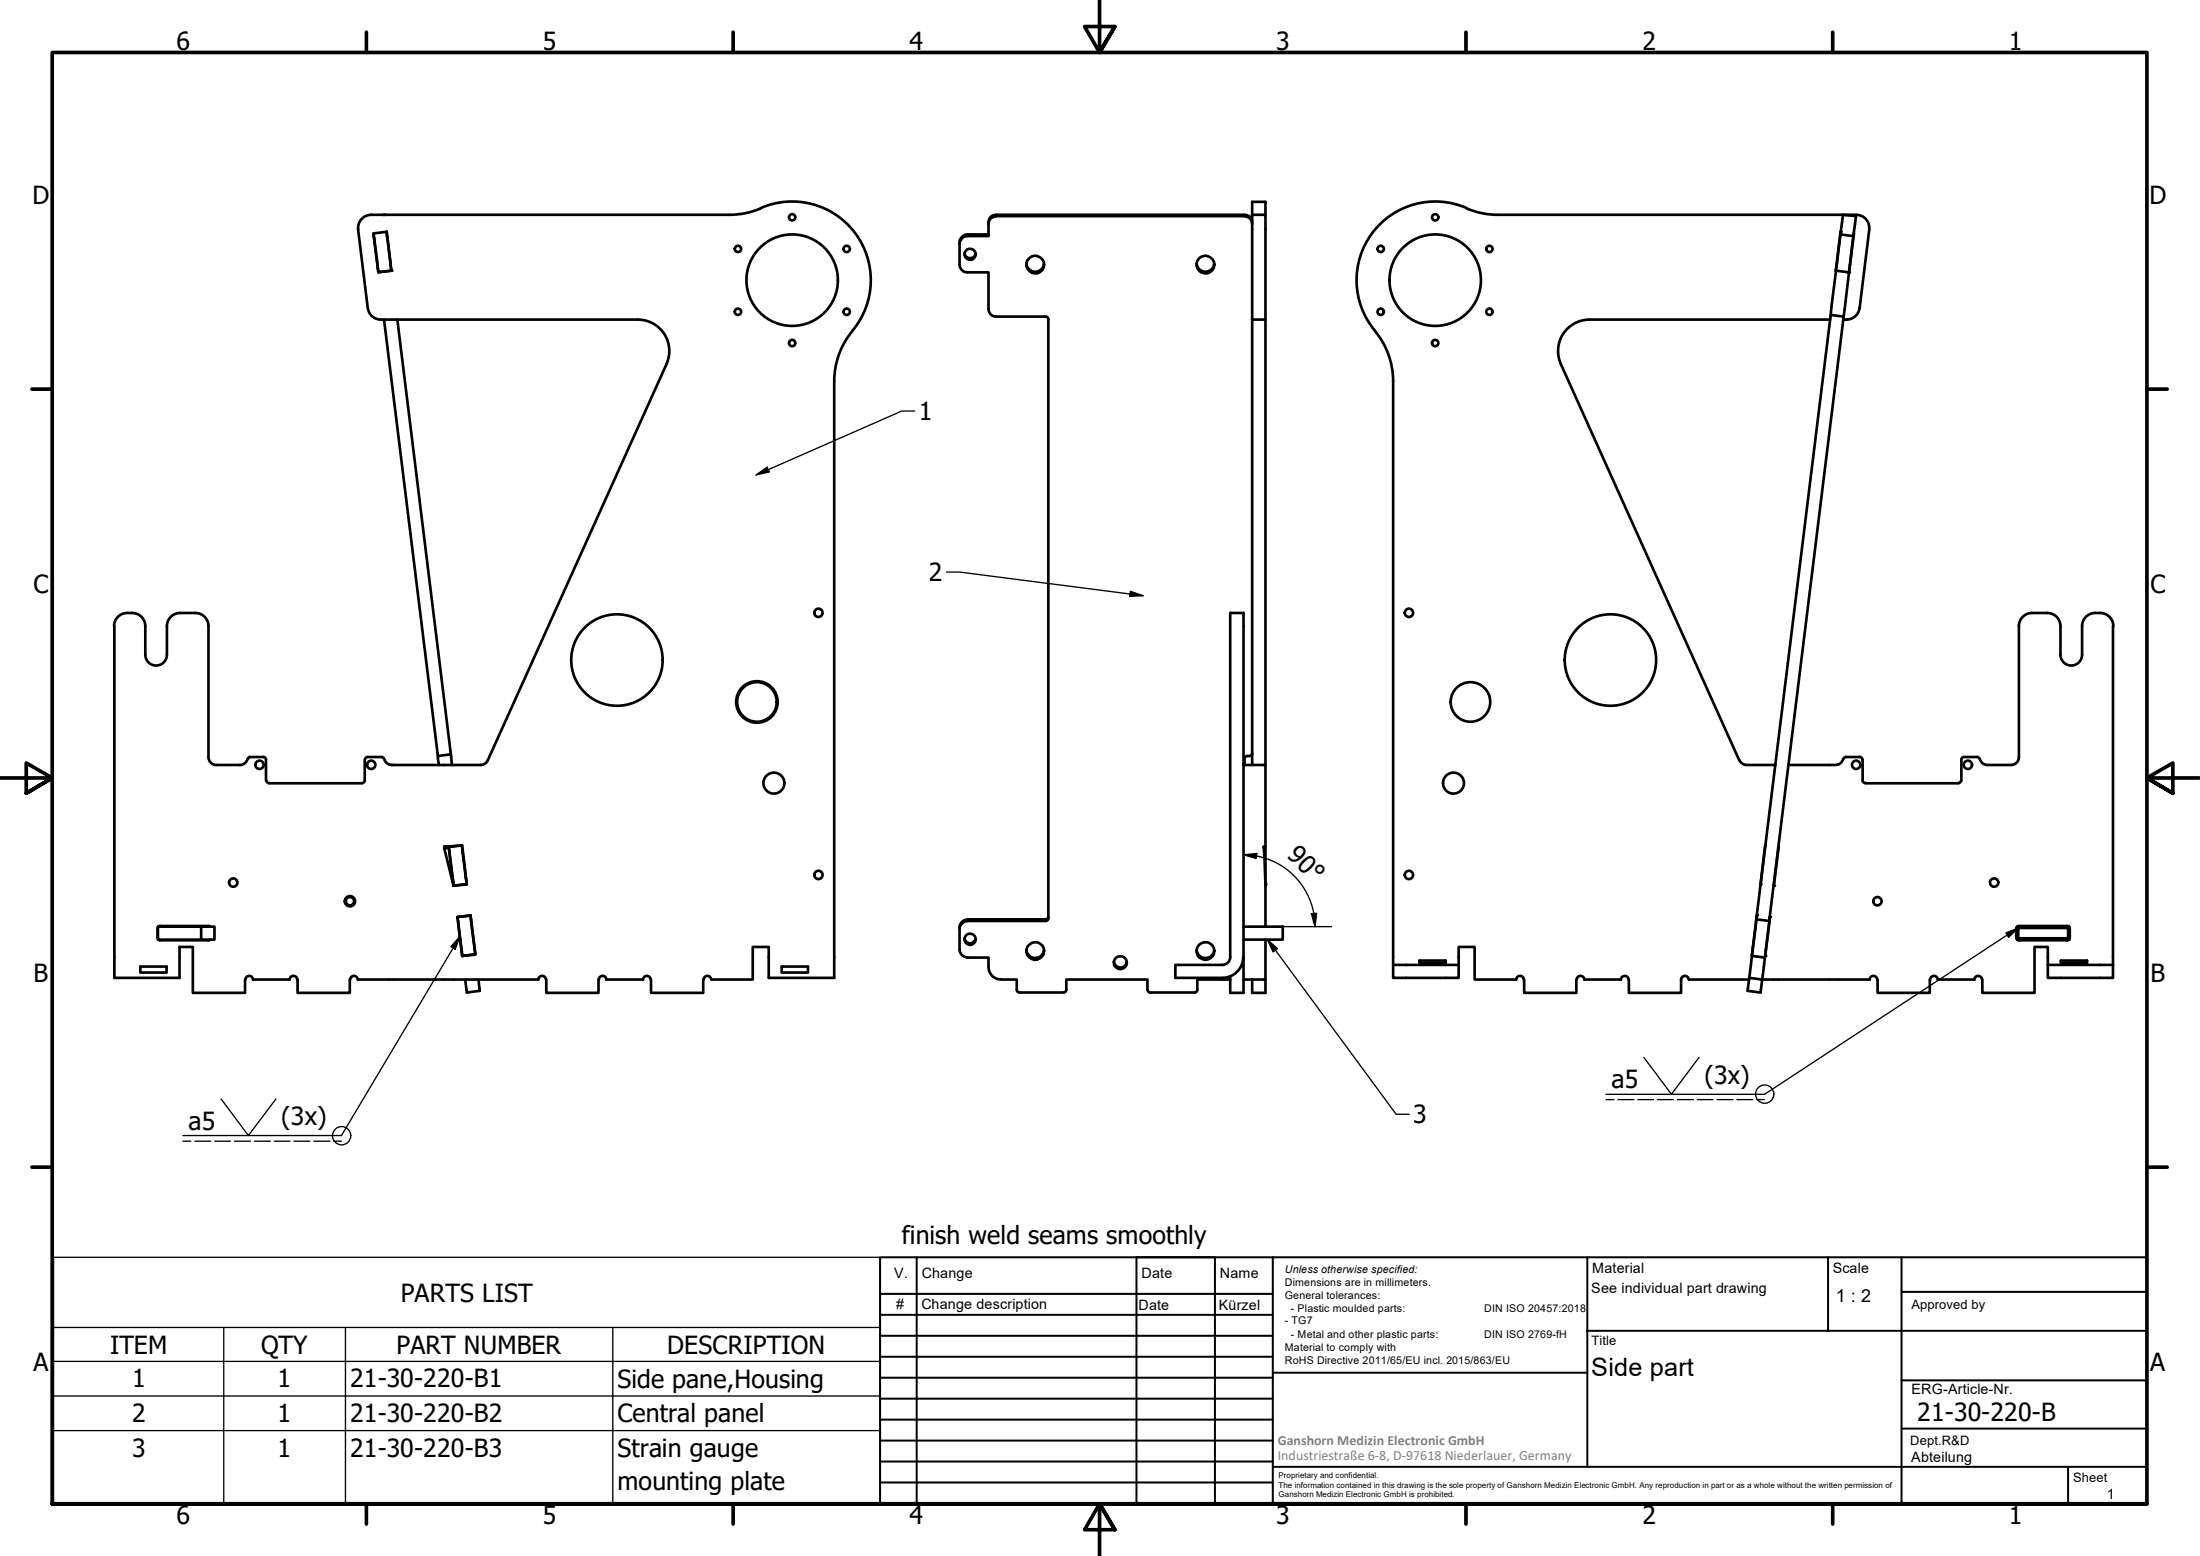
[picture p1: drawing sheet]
<svg xmlns="http://www.w3.org/2000/svg" width="420mm" height="297mm" viewBox="0 0 420 297" stroke-linecap="round" stroke-linejoin="round" font-family="sans-serif">
<!-- layer: Visible (ISO) -->
<g fill="none" stroke="#000" stroke-width=".51">
<path d="M145.3 39.7a15 15 0 0 1 18 4.8 15 15 0 0 1-.5 18.6M145.3 39.8a15 15 0 0 1-6 1.2M280 39.8a15 15 0 0 0 6 1.2M280.1 39.7a15 15 0 0 0-18 4.8 15 15 0 0 0 .5 18.6M68.4 43.8l1.8 15M70.2 58.8a2.51 2.51 0 0 0 2.5 2.2h49.1M70.9 41h68.4M70.9 41a2.51 2.51 0 0 0-2.5 2.8M71.3 44.6l2.6-.4 .8 7.5-2.4 .3zM71.4 44.6l.9 7.3M73.9 44.2l.8 7.5-2.4 .3M184.2 48.4a1.06 1.06 0 0 0 1.1 .9 1.06 1.06 0 0 0 1-.9"/>
<path d="M188.8 44.8h-4a1.61 1.61 0 0 0-1.5 1.7v4a1.49 1.49 0 0 0 1.5 1.5h4v7a1.46 1.46 0 0 0 1.4 1.4h9.5l.5 .3v.2v114.4l-.2 .5h-.3h-14.9a1.59 1.59 0 0 0-1.5 1.5M188.8 42.8a1.46 1.46 0 0 1 1.4-1.5h47.5a1.49 1.49 0 0 1 1.4 1.5M196 50.3a1.69 1.69 0 0 0 1.7 1.6 1.69 1.69 0 0 0 1.7-1.6M228.5 50.3a1.69 1.69 0 0 0 1.7 1.6 1.69 1.69 0 0 0 1.7-1.6M239.1 41v-2.5h2.6v2.5M239.1 42.5a1.37 1.37 0 0 0-1.4-1.5h-47.5a1.45 1.45 0 0 0-1.4 1.8v2.3h-4a1.46 1.46 0 0 0-1.5 1.4M286.1 41h65.9M350.6 51.7l2.5 .3-16 130.8M350.6 51.7l-15.8 129.3M351.5 44.8l-.9 6.9M351.5 44.2l-.9 7.5M352 41l2.5 .3-.6 3.8-2.4-.3z"/>
<path d="M352.2 41h2.3a2.51 2.51 0 0 1 2.5 2.8M353.9 45.1l-.6 5.4M354 44.6l-.9 7.4M355.1 58.8a2.51 2.51 0 0 1-2.5 2.2M357 43.8l-1.8 15M73.3 61l10.5 85M75.9 61l10.4 85M121.8 61a6 6 0 0 1 5.5 8.5M127.3 69.5l-34.2 75.7a1.49 1.49 0 0 1-1.3 .8M159.3 72.8v113.9h-12.5v-5.9h-3v6.2h-8M162.8 63.1a15 15 0 0 0-3.5 9.7M239.1 61v-20h2.6v135.9"/>
<path d="M239.1 61h2.6M239.1 61v82.8M262.6 63.1a15 15 0 0 1 3.5 9.7M266.1 72.8v111.4M303.6 61a6 6 0 0 0-5.5 8.5l34.1 75.6M303.6 61h45.9M349.6 60.1l2.5 .3M352 61h.7M21.8 119.5v67.2h12.5v-5.9h2.5v8.7h10v-2.5M37.3 117a2.51 2.51 0 0 1 2.5 2.5v25a1.49 1.49 0 0 0 1.5 1.5M37.3 117h-2.9a2.51 2.51 0 0 0-2.5 2.5v5.5a2.06 2.06 0 0 1-2.1 2 2.06 2.06 0 0 1-2.1-2v-5.5a2.7 2.7 0 0 0-3.4-2.5 2.51 2.51 0 0 0-2.5 2.5M388 117h3"/>
<path d="M388.1 117a2.51 2.51 0 0 0-2.5 2.5v25a1.49 1.49 0 0 1-1.5 1.5h-4.6M400.1 117h1M400.1 117a2.51 2.51 0 0 0-2.5 2.5v5.5a2.06 2.06 0 0 1-2 2 2.06 2.06 0 0 1-2.1-2v-5.5a2.51 2.51 0 0 0-2.5-2.5M401.1 117a2.51 2.51 0 0 1 2.5 2.5M403.5 119.5v64.7M47.3 144.9a1.49 1.49 0 0 1-1.5 1.1h-4.5M47.8 144.5h2.5M47.8 144.5l-.5 .4M50.3 144.5l.4 .2 .1 .3v4M50.9 149l.2 .4 .2 .1M51.3 149.5h17.9M69.7 149l-.1 .2-.4 .3"/>
<path d="M69.7 145v4M72.9 144.5l.4 .4M72.9 144.5h-2.7l-.4 .2-.1 .3M73.4 144.9a1.49 1.49 0 0 0 .9 1M74.3 145.9l.5 .1h17M86.1 144l-2.5 .3M237.5 145.9l.1 .1h4.1M239.1 143.8v2.2M239.1 143.8l-.2 .5-1 .1-.2 .2v1.4M332.2 145.2a1.49 1.49 0 0 0 1.4 .8M333.6 146h5.5M351.1 145.9l-.5 .1h-9"/>
<path d="M352 144.9a1.49 1.49 0 0 1-.9 1M355.2 144.5l.4 .2 .1 .3M355.2 144.5h-2.7l-.4 .4M355.7 149l.3 .4 .2 .1M355.7 145v4M356.2 149.5h17.9M374.5 149l-.2 .4-.3 .1M375.1 144.5l-.4 .2-.1 .3v4M375.1 144.5h2.5l.5 .4M378.1 144.9a1.49 1.49 0 0 0 1.5 1.1M30.1 179l.1 .3M30.1 177.3v1.7"/>
<path d="M30.2 176.9l-.1 .3M30.3 179.4l.3 .1h9.2M38.4 176.9h2.6v2.5h-2.6zM38.4 176.9h-8.2v2.5h8.2M39.8 176.8h-9.2l-.3 .1M39.8 176.8l.4 .1M40.2 179.4l-.4 .1M84.8 161.7v.2M84.8 161.7h.9h-.9M84.8 161.9l1.8 7.2M84.8 161.9h.9M85.7 161.7v.2"/>
<path d="M85.7 161.7l.9 7.4M85.7 161.9l.9 7.2M86.6 161.5l1.7-.2 .9 7.5-2.6 .3M86.6 161.5l-.9 .2M86.6 161.5l-1.8 .2M87.4 175.1l2.5-.4 .9 7.5-2.5 .3zM88.2 161.3l.9 7.5M88.2 161.4l-2.5 .3M89.1 168.8l-2.5 .3M89.1 168.8h.1M89.9 174.7l-2.5 .4v.1l.9 7.3 2.4-.3M89.9 174.8l.8 7.4"/>
<path d="M184.2 179.2a1.06 1.06 0 0 0 1.1 .9 1.06 1.06 0 0 0 1-.9M200.2 175.1l-.2 .3-.3 .1h-14.9a1.62 1.62 0 0 0-1.5 1.8v4a1.59 1.59 0 0 0 1.5 1.5h4v1.7a2.39 2.39 0 0 0 2.5 2.5h2.9v2l.2 .4 .3 .1 8.7-.1 .2-.4v-2h15.5v2l.3 .4 8.8 .1 .2-.1 .3-.4v-2h6.2M237.5 176.9h7.5v2.5h-7.5M241.7 179.4v10.1h-2.6v-2.5M241.7 161.5l-.4 .2 .4 7.4M335.4 175.5l2.5 .3M335.5 174.7l-.9 7.8M337.2 161.3l-1 7.5M338 175.1l-.9 7.4M339.7 161.7l-.9 7.4M385.1 179l.2 .4 .2 .1M385.1 177.3v1.7"/>
<path d="M385.2 179.1h.2v.3zM385.2 177.2v1.9M385.3 176.9h9.9l-.2 .3M385.3 179.4h9.9M385.4 177.2h9.6v1.9h-9.6zM385.4 176.9v.3h-.2zM385.5 176.8l-.4 .2v.2M385.6 179.5h9.2M385.6 176.8h9.2M394.8 176.8h.3l.2 .4M395 179.1l.2 .3M395.2 177v2.4"/>
<path d="M395.3 177.3v1.7M395.3 179l-.2 .4-.3 .1M26.8 184.5h5v1.2h-5zM46.9 187a.73 .73 0 0 1 .7-.7 .73 .73 0 0 1 .7 .7M48.3 187h7M55.3 187a.73 .73 0 0 1 .7-.7 .73 .73 0 0 1 .8 .7M56.8 187v2.5h10v-2.5M66.9 187a.73 .73 0 0 1 .7-.7 .73 .73 0 0 1 .7 .7M68.3 187h34.5M88.8 187l.4 2.5 2.4-.3-.2-2.2M102.8 187a.73 .73 0 0 1 .7-.7 .73 .73 0 0 1 .8 .7M104.3 187v2.5h10v-2.5"/>
<path d="M114.4 187a.73 .73 0 0 1 .7-.7 .73 .73 0 0 1 .7 .7M115.8 187h7M122.8 187a.73 .73 0 0 1 .7-.7 .73 .73 0 0 1 .8 .7M124.3 187v2.5h10v-2.5M134.4 187a.73 .73 0 0 1 .7-.7 .73 .73 0 0 1 .7 .7M149.3 184.5h5v1.2h-5zM196 181.4a1.7 1.7 0 0 0 1.7 1.5 1.7 1.7 0 0 0 1.7-1.5M212.7 183.6a1.25 1.25 0 0 0 1.3 1.1 1.25 1.25 0 0 0 1.2-1.1M228.5 181.4a1.7 1.7 0 0 0 1.7 1.5 1.7 1.7 0 0 0 1.7-1.5M234.9 182.7v-65.7h2.6v72.5h-2.6v-3.1M235 182.7a1.49 1.49 0 0 1-1.5 1.5h-9v2.5h9a4 4 0 0 0 3.9-4M237.5 187h4.2"/>
<path d="M266.1 184.2v2.5h12.5v-2.5M266.1 184.2h12.5M271.1 183.4h5v.4h-5zM278.6 184.2v-3.4h3v6.2h8M289.6 187a.73 .73 0 0 1 .7-.7 .73 .73 0 0 1 .7 .7M291.1 187v2.5h10v-2.5M301.1 187a.73 .73 0 0 1 .7-.7 .73 .73 0 0 1 .8 .7M302.6 187h7M309.6 187a.73 .73 0 0 1 .7-.7 .73 .73 0 0 1 .7 .7M311.1 187v2.5h10v-2.5M321.1 187a.73 .73 0 0 1 .7-.7 .73 .73 0 0 1 .7 .7M322.6 187h11.4"/>
<path d="M334.1 186.7l2.4 .3-.3 2.5-2.4-.3zM334.6 182.5l2.5 .3-.6 4.2h20.6M334.6 182.2h.1M334.6 182.5l-.5 4.2M357.1 187a.73 .73 0 0 1 .7-.7 .73 .73 0 0 1 .7 .7M358.6 187v2.5h10v-2.5M368.6 187a.73 .73 0 0 1 .7-.7 .73 .73 0 0 1 .8 .7M370.1 187h7M377.1 187a.73 .73 0 0 1 .7-.7 .73 .73 0 0 1 .7 .7M391.1 184.2v-3.4h-2.5v8.7h-10v-2.5M391.1 184.2v2.5h12.4v-2.5M391.1 184.2h12.4"/>
<path d="M393.6 183.4h5v.4h-5z"/>
<circle cx="140.9" cy="59.5" r=".6"/>
<circle cx="140.9" cy="47.5" r=".6"/>
<circle cx="151.3" cy="53.5" r="8.7"/>
<circle cx="151.3" cy="41.5" r=".6"/>
<circle cx="161.7" cy="59.5" r=".6"/>
<circle cx="161.7" cy="47.5" r=".6"/>
<circle cx="185.3" cy="48.5" r="1.08"/>
<circle cx="197.7" cy="50.5" r="1.68"/>
<circle cx="230.2" cy="50.5" r="1.69"/>
<circle cx="263.7" cy="59.5" r=".6"/>
<circle cx="263.7" cy="47.5" r=".6"/>
<circle cx="274.1" cy="41.5" r=".6"/>
<circle cx="274.1" cy="53.5" r="8.7"/>
<circle cx="284.4" cy="59.5" r=".6"/>
<circle cx="284.4" cy="47.5" r=".6"/>
<circle cx="151.3" cy="65.5" r=".6"/>
<circle cx="274.1" cy="65.5" r=".6"/>
<circle cx="156.3" cy="117" r=".79"/>
<circle cx="269.1" cy="117" r=".79"/>
<circle cx="117.8" cy="126" r="8.7"/>
<circle cx="144.6" cy="134" r="4"/>
<circle cx="144.6" cy="134" r="3.8"/>
<circle cx="280.8" cy="134" r="3.8"/>
<circle cx="307.6" cy="126" r="8.7"/>
<circle cx="49.6" cy="146" r=".79"/>
<circle cx="70.9" cy="146" r=".79"/>
<circle cx="147.8" cy="149.5" r="2"/>
<circle cx="277.6" cy="149.5" r="2"/>
<circle cx="354.5" cy="146" r=".79"/>
<circle cx="375.8" cy="146" r=".79"/>
<circle cx="44.5" cy="168.5" r=".79"/>
<circle cx="66.8" cy="172" r=".79"/>
<circle cx="66.8" cy="172" r=".98"/>
<circle cx="156.3" cy="167" r=".79"/>
<circle cx="185.3" cy="179.3" r="1.08"/>
<circle cx="269.1" cy="167" r=".79"/>
<circle cx="358.6" cy="172" r=".79"/>
<circle cx="380.8" cy="168.5" r=".79"/>
<circle cx="197.7" cy="181.5" r="1.66"/>
<circle cx="214" cy="183.8" r="1.24"/>
<circle cx="230.2" cy="181.5" r="1.68"/>
</g>
<g fill="#000">
<circle cx="73.4" cy="41" r=".25"/>
<circle cx="74.7" cy="51.7" r=".25"/>
<circle cx="351.5" cy="44.2" r=".25"/>
<circle cx="353.1" cy="52" r=".25"/>
<circle cx="86.6" cy="169.1" r=".25"/>
<circle cx="87.4" cy="175.1" r=".25"/>
<circle cx="241.7" cy="169.1" r=".25"/>
<circle cx="241.7" cy="168.8" r=".25"/>
<circle cx="335.5" cy="174.7" r=".25"/>
<circle cx="336.2" cy="168.8" r=".25"/>
<circle cx="338" cy="175.1" r=".25"/>
<circle cx="338.8" cy="169.1" r=".25"/>
<circle cx="88.3" cy="182.5" r=".25"/>
<circle cx="337.1" cy="182.5" r=".25"/>
</g>
<!-- layer: Symbol (ISO) -->
<g fill="none" stroke="#000" stroke-width=".25">
<path d="M174.7 78.5h-2.5l-27.8 12.2M144.4 90.7l2.1-1.5 .4 .9zM180.8 109.2h2.5l35 4.5M215.9 112.9l2.4 .8-2.5 .1zM87.8 178.8l-.9 2.4-.8-.5zM87.8 178.8l-22.6 38h-30.3M242.1 179.4l1.9 1.7-.9 .6zM242.1 179.4l24.5 33.3h2.5M383.1 178.1l2.3-.9-1.8 1.7zM385.4 177.2l-48.4 31.7h-30.3M34.9 217.9h1.5M37.2 217.9h3.1"/>
<path d="M41 217.9h3M42.2 209.8l5.2 7 5.3-7M44.8 217.9h3M48.6 217.9h3M52.4 217.9h3M56.1 217.9h3.1M59.9 217.9h3.1M63.8 217.9h1.4M306.7 209.9h1.5M309 209.9h3M312.8 209.9h3M313.9 201.9l5.3 7 5.3-7"/>
<path d="M316.5 209.9h3.1M320.4 209.9h3M324.2 209.9h3M327.9 209.9h3.1M331.7 209.9h3.1M335.5 209.9h1.5M10.2 253.4v-13.4h157.9v13.4M10.2 253.4h157.9v6.5M10.2 253.4v33.5h157.9v-27M10.2 259.9h157.9M42.7 253.4v33.5M66 253.4v33.5"/>
<path d="M117 253.4v33.5M10.2 266.5h157.9M10.2 273.1h157.9"/>
<circle cx="65.2" cy="216.8" r="1.75"/>
<circle cx="337" cy="208.9" r="1.75"/>
</g>
<!-- layer: Border (ISO) -->
<g fill="none" stroke="#000" stroke-width=".7">
<path d="M70 6.1v3.9M140 6.1v3.9M210 0v10l-2.9-4.9h5.8l-2.9 4.9 2.9-4.9M280 6.1v3.9M350 6.1v3.9M6.1 74.3h3.9M410 74.3h3.9M0 148.5h10l-5-2.8v5.7l5-2.9-5 2.9M420 148.5h-10l5-2.8v5.7l-5-2.9 5 2.9M6.1 222.8h3.9M410 222.8h3.9M10 287.1v-277.1h400v277.1h-400h400"/>
<path d="M70 287.1v3.8M140 287.1v3.8M212.9 292l-2.9-4.9 2.9 4.9h-5.8l2.9-4.9v9.9M280 287.1v3.8M350 287.1v3.8"/>
</g>
<!-- layer: TitleBlock -->
<g fill="none" stroke="#000" stroke-width=".38">
<path d="M168.1 251h75M168.1 247h75M168.1 255h75M168.1 259h75M175.1 240v47M216.9 240h15M217 240v47M232 240v47M243.1 240.1v46.9h-75v-47h241.9v47.1h-167M303 254h107M303.1 240v40M349.1 240v14"/>
<path d="M363.2 240v47.1M363.2 246.6h46.8M168.1 271h75M168.1 263h75M168.1 267h75M168.1 275h75M168.1 279h75M243.1 262.1h60M363.2 272.7h46.8M363.2 263.5h46.8M168.1 283h75M216.9 287h15"/>
<path d="M243.1 280h166.9M395 280.1v7"/>
</g>
<!-- layer: Symbol (ISO) -->
<path d="M144.4 90.7l2.1-1.5 .4 .9zM215.9 112.9l2.4 .8-2.5 .1zM383.1 178.1l2.3-.9-1.8 1.7zM87.8 178.8l-.9 2.4-.8-.5zM242.1 179.4l1.9 1.7-.9 .6z" fill="#000"/>
<!-- layer: Dimension (ISO) -->
<path d="M237.5 163.2l2.5-.3-.1 1zM237.5 163.2a13.7 13.7 0 0 1 13.4 11.2M245 176.9h9.3M250.4 174.4h1.1l-.4 2.5zM251 174.4l.1 2.5" fill="none" stroke="#000" stroke-width=".25"/>
<path d="M237.5 163.2l2.5-.3-.1 1zM250.4 174.4h1.1l-.4 2.5z" fill="#000"/>
<g font-size="4.8">
<text x="33.7" y="9.6">6</text>
<text x="103.7" y="9.6">5</text>
<text x="173.7" y="9.6">4</text>
<text x="243.7" y="9.6">3</text>
<text x="313.7" y="9.6">2</text>
<text x="383.7" y="9.6">1</text>
<text x="6.2" y="38.9">D</text>
<text x="410.5" y="38.9">D</text>
<text x="175.5" y="80.2">1</text>
<text x="6.4" y="113.1">C</text>
<text x="177.4" y="111">2</text>
<text x="410.7" y="113.1">C</text>
<text x="245.6" y="163.4" transform="rotate(45 245.6 163.4)">90°</text>
<text x="6.4" y="187.4">B</text>
<text x="410.7" y="187.4">B</text>
<text x="307.8" y="207.8">a5</text>
<text x="325.5" y="206.9">(3x)</text>
<text x="36" y="215.7">a5</text>
<text x="53.7" y="214.8">(3x)</text>
<text x="269.9" y="214.4">3</text>
<text x="172.2" y="237.5">finish weld seams smoothly</text>
<text x="76.6" y="248.5">PARTS LIST</text>
<text x="6.4" y="261.7">A</text>
<text x="21" y="258.4">ITEM</text>
<text x="49.8" y="258.4">QTY</text>
<text x="75.8" y="258.4">PART NUMBER</text>
<text x="127.4" y="258.4">DESCRIPTION</text>
<text x="303.9" y="262.7">Side part</text>
<text x="410.7" y="261.7">A</text>
<text x="25.2" y="264.8">1</text>
<text x="53" y="264.8">1</text>
<text x="66.9" y="264.8">21-30-220-B1</text>
<text x="117.9" y="264.9">Side pane,Housing</text>
<text x="25.2" y="271.4">2</text>
<text x="53" y="271.4">1</text>
<text x="66.9" y="271.4">21-30-220-B2</text>
<text x="117.9" y="271.5">Central panel</text>
<text x="366.1" y="271.3">21-30-220-B</text>
<text x="25.2" y="278.1">3</text>
<text x="53" y="278.1">1</text>
<text x="66.9" y="278.1">21-30-220-B3</text>
<text x="117.9" y="278.1">Strain gauge</text>
<text x="117.9" y="284.5">mounting plate</text>
<text x="33.7" y="290.9">6</text>
<text x="103.7" y="290.9">5</text>
<text x="173.7" y="290.9">4</text>
<text x="243.7" y="290.9">3</text>
<text x="313.7" y="290.9">2</text>
<text x="383.7" y="290.9">1</text>
</g>
<text font-size="3.4" x="350.6" y="248.5">1 : 2</text>
<g font-size="2.7">
<text x="170.8" y="244">V.</text>
<text x="176" y="244">Change</text>
<text x="218" y="244">Date</text>
<text x="233" y="244">Name</text>
<text x="304.1" y="243">Material</text>
<text x="350" y="243.1">Scale</text>
<text x="171.1" y="249.9">#</text>
<text x="176" y="249.9">Change description</text>
<text x="217.4" y="250">Date</text>
<text x="232.8" y="250">Kürzel</text>
<text x="303.9" y="246.8">See individual part drawing</text>
<text x="365.1" y="266.1">ERG-Article-Nr.</text>
<text x="365" y="279">Abteilung</text>
<text x="402.3" y="286.2">1</text>
</g>
<g font-size="2.7" fill="#808080">
<text x="244" y="275.8">Ganshorn Medizin Electronic GmbH</text>
<text x="244" y="278.7">Industriestraße 6-8, D-97618 Niederlauer, Germany</text>
</g>
<g font-size="2.5">
<text x="365.1" y="249.9">Approved by</text>
<text x="304" y="256.8">Title</text>
<text x="364.8" y="275.8">Dept.R&amp;D</text>
<text x="395.9" y="282.9">Sheet</text>
</g>
<g font-size="2">
<text x="245.4" y="242.9">Unless otherwise specified:</text>
<text x="245.4" y="245.4">Dimensions are in millimeters.</text>
<text x="245.4" y="247.9">General tolerances:</text>
<text x="246.5" y="250.4">- Plastic moulded parts:</text>
<text x="283.5" y="250.4">DIN ISO 20457:2018</text>
<text x="245.4" y="252.8">- TG7</text>
<text x="245.4" y="257.9">Material to comply with</text>
<text x="246.5" y="255.4">- Metal and other plastic parts:</text>
<text x="283.5" y="255.4">DIN ISO 2769-fH</text>
<text x="245.4" y="260.3">RoHS Directive 2011/65/EU incl. 2015/863/EU</text>
</g>
<g font-size="1.5">
<text x="244.2" y="282.2">Proprietary and confidential.</text>
<text x="244.2" y="284">The information contained in this drawing is the sole property of Ganshorn Medizin Electronic GmbH. Any reproduction in part or as a whole without the written permission of</text>
<text x="244.2" y="285.8">Ganshorn Medizin Electronic GmbH is prohibited.</text>
</g>
</svg>
